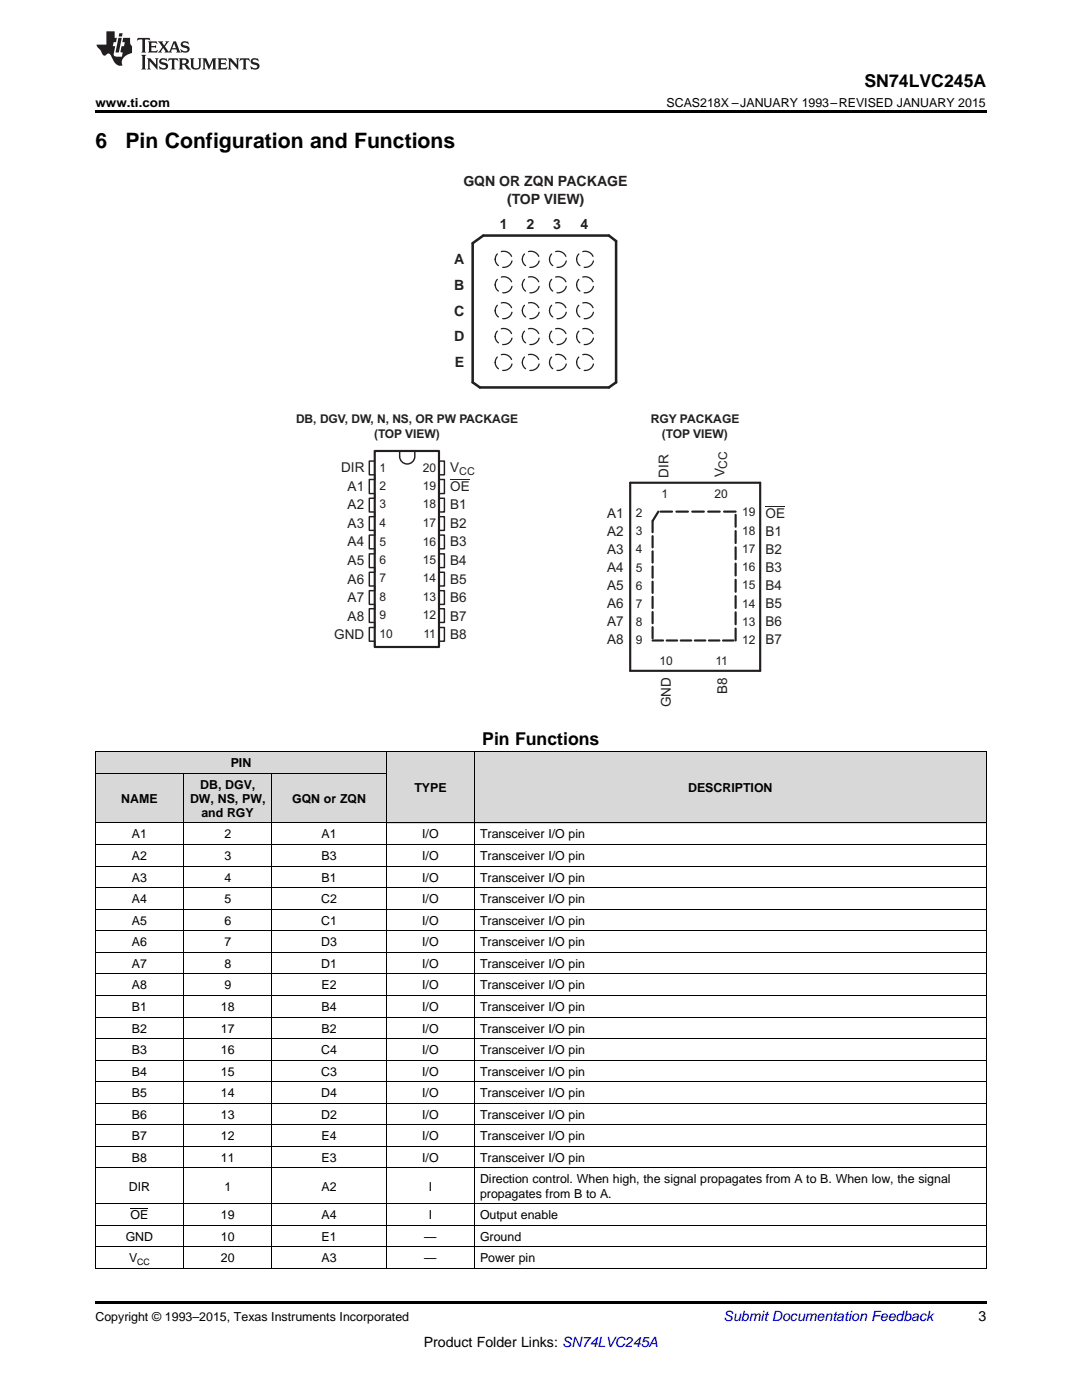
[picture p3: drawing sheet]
<svg xmlns="http://www.w3.org/2000/svg" width="216mm" height="279mm" viewBox="0 0 216 279" stroke-linecap="round" stroke-linejoin="round" font-family="sans-serif">
<g fill="#d8d8d8">
<path d="M19 154.3h17.7v10h-17.7z"/>
<path d="M36.7 154.3h17.6v10h-17.6z"/>
<path d="M54.3 154.3h22.8v10h-22.8z"/>
<path d="M77.1 150h17.6v14.3h-17.6z"/>
<path d="M94.7 150h102.1v14.3h-102.1z"/>
<path d="M19 150h17.7v4.3h-17.7z"/>
<path d="M36.7 150h17.6v4.3h-17.6z"/>
<path d="M54.3 150h22.8v4.3h-22.8z"/>
</g>
<path d="M19 22h177.8v.5h-177.8zM19 259.7h177.8v.5h-177.8z" fill="#000"/>
<g fill="none" stroke="#000" stroke-width=".2">
<path d="M19 154.3h58.1M19 150h177.8M19.1 150v103.2M36.6 154.3v98.9M54.2 154.3v98.9M77.1 150v103.2M94.7 150v103.2M196.8 150v103.2M19 177.1h177.8M19 172.8h177.8M19 168.5h177.8M19 164.2h177.8"/>
<path d="M19 198.7h177.8M19 194.4h177.8M19 190.1h177.8M19 185.8h177.8M19 181.5h177.8M19 215.9h177.8M19 211.6h177.8M19 207.3h177.8M19 203h177.8M19 233.1h177.8M19 228.8h177.8M19 224.5h177.8"/>
<path d="M19 220.2h177.8M19 253.1h177.8M19 248.8h177.8M19 244.5h177.8M19 240.2h177.8"/>
</g>
<path d="M74.8 92h-1.1v2.8h1.1v.9h-1.1v2.8h1.1v.9h-1.1v2.8h1.1v.9h-1.1v2.8h1.1v.9h-1.1v2.7h1.1v1h-1.1v2.8h1.1v.9h-1.1v2.7h1.1v1h-1.1v2.7h1.1v1M79.7 89.9v1.2a1.51 1.51 0 0 0 1.6 1.5 1.51 1.51 0 0 0 1.5-1.5v-1.2M87.6 92h1.1v2.8h-1.1v.9h1.1v2.8h-1.1v.9h1.1v2.8h-1.1v.9h1.1v2.8h-1.1v.9h1.1v2.7h-1.1v1h1.1v2.8h-1.1v.9h1.1v2.7h-1.1v1h1.1v2.7h-1.1v1M74.8 121.5h-1.1v2.7h1.1v1h-1.1v2.8h1.1v.9M87.6 121.5h1.1v2.7h-1.1v1h1.1v2.8h-1.1v.9" fill="none" stroke="#231f20" stroke-width=".29"/>
<path d="M74.8 90h12.8v39.1h-12.8zM125.7 96.3h26v37.6h-26z" fill="none" stroke="#231f20" stroke-width=".43"/>
<path d="M89.8 95.7h3.9M152.8 101.1h3.9" fill="none" stroke="#231f20" stroke-width=".2"/>
<path d="M130.2 104v23.8M131.4 102.1l-1.2 1.9" fill="none" stroke="#231f20" stroke-width=".43" stroke-dasharray="2.2 .8"/>
<path d="M130.2 127.8h16.6" fill="none" stroke="#231f20" stroke-width=".43" stroke-dasharray="2.1 .7"/>
<path d="M146.8 127.8v-25.7" fill="none" stroke="#231f20" stroke-width=".43" stroke-dasharray="2.4 .9"/>
<path d="M146.8 102.1h-15.4" fill="none" stroke="#231f20" stroke-width=".43" stroke-dasharray="2.3 .9"/>
<path d="M94.3 48.5l2.1-1.5h25.1l1.4 1.1v28.2l-1.4 1h-25.7l-1.5-1z" fill="none" stroke="#231f20" stroke-width=".51"/>
<g fill="none" stroke="#231f20" stroke-width=".25" stroke-dasharray="2.5 .9" stroke-dashoffset="1.3">
<path d="M98.8 51.8a1.65 1.65 0 0 1 1.7-1.7 1.65 1.65 0 0 1 1.6 1.8 1.65 1.65 0 0 1-1.9 1.4l-.6-.2-.5-.4-.3-.9M98.8 56.8a1.65 1.65 0 0 1 1.7-1.7 1.65 1.65 0 0 1 1.6 1.9 1.65 1.65 0 0 1-1.9 1.4l-.6-.2-.5-.5-.3-.9M104.2 51.8a1.65 1.65 0 0 1 1.7-1.7 1.65 1.65 0 0 1 1.6 1.8 1.65 1.65 0 0 1-1.9 1.4l-.6-.2-.5-.4-.3-.9M104.2 56.8a1.65 1.65 0 0 1 1.7-1.7 1.65 1.65 0 0 1 1.6 1.9 1.65 1.65 0 0 1-1.9 1.4l-.6-.2-.5-.5-.3-.9M109.6 51.8a1.65 1.65 0 0 1 1.8-1.7 1.65 1.65 0 0 1 1.5 1.8 1.65 1.65 0 0 1-1.9 1.4l-.6-.2-.5-.4-.3-.9M109.6 56.8a1.65 1.65 0 0 1 1.8-1.7 1.65 1.65 0 0 1 1.5 1.9 1.65 1.65 0 0 1-1.9 1.4l-.6-.2-.5-.5-.3-.9M115.1 51.8a1.65 1.65 0 0 1 1.7-1.7 1.65 1.65 0 0 1 1.6 1.8 1.65 1.65 0 0 1-2 1.4l-.6-.2-.5-.4-.2-.9M115.1 56.8a1.65 1.65 0 0 1 1.7-1.7 1.65 1.65 0 0 1 1.6 1.9 1.65 1.65 0 0 1-2 1.4l-.6-.2-.5-.5-.2-.9M98.8 72.3a1.65 1.65 0 0 1 1.7-1.7 1.65 1.65 0 0 1 1.6 1.9 1.65 1.65 0 0 1-1.9 1.4l-.6-.2-.5-.5-.3-.9M98.8 62a1.65 1.65 0 0 1 1.7-1.7 1.65 1.65 0 0 1 1.6 1.8 1.65 1.65 0 0 1-1.9 1.5l-.6-.3-.5-.4-.3-.9M98.8 67.2a1.65 1.65 0 0 1 1.7-1.7 1.65 1.65 0 0 1 1.6 1.8 1.65 1.65 0 0 1-1.9 1.4l-.6-.2-.5-.4-.3-.9M104.2 72.3a1.65 1.65 0 0 1 1.7-1.7 1.65 1.65 0 0 1 1.6 1.9 1.65 1.65 0 0 1-1.9 1.4l-.6-.2-.5-.5-.3-.9"/>
<path d="M104.2 67.2a1.65 1.65 0 0 1 1.7-1.7 1.65 1.65 0 0 1 1.6 1.8 1.65 1.65 0 0 1-1.9 1.4l-.6-.2-.5-.4-.3-.9M104.2 62a1.65 1.65 0 0 1 1.7-1.7 1.65 1.65 0 0 1 1.6 1.8 1.65 1.65 0 0 1-1.9 1.5l-.6-.3-.5-.4-.3-.9M109.6 67.2a1.65 1.65 0 0 1 1.8-1.7 1.65 1.65 0 0 1 1.5 1.8 1.65 1.65 0 0 1-1.9 1.4l-.6-.2-.5-.4-.3-.9M109.6 62a1.65 1.65 0 0 1 1.8-1.7 1.65 1.65 0 0 1 1.5 1.8 1.65 1.65 0 0 1-1.9 1.5l-.6-.3-.5-.4-.3-.9M109.6 72.3a1.65 1.65 0 0 1 1.8-1.7 1.65 1.65 0 0 1 1.5 1.9 1.65 1.65 0 0 1-1.9 1.4l-.6-.2-.5-.5-.3-.9M115.1 67.2a1.65 1.65 0 0 1 1.7-1.7 1.65 1.65 0 0 1 1.6 1.8 1.65 1.65 0 0 1-2 1.4l-.6-.2-.5-.4-.2-.9M115.1 62a1.65 1.65 0 0 1 1.7-1.7 1.65 1.65 0 0 1 1.6 1.8 1.65 1.65 0 0 1-2 1.5l-.6-.3-.5-.4-.2-.9M115.1 72.3a1.65 1.65 0 0 1 1.7-1.7 1.65 1.65 0 0 1 1.6 1.9 1.65 1.65 0 0 1-2 1.4l-.6-.2-.5-.5-.2-.9"/>
</g>
<g fill="#231f20">
<path d="M27.5 7.6l-.1 .5 .4-.2h.6v.1v2.1l-.2 .4h1l-.3-.4v-2.1l.1-.1h.5l.5 .2-.2-.5zM29.5 8.3l.2 .3v1.5l-.2 .4h1.8l.2-.6a1.04 1.04 0 0 1-1.3 .2v-.7h.6l.3 .2v-.6l-.3 .2h-.6v-.6l.8-.1 .4 .3-.2-.5zM31.5 8.3l.9 1.1-.9 1.1h.8l-.2-.2 .5-.7 .4 .7-.2 .2h1.5l-.1-.2 .1-.4h.9l.1 .4-.2 .2h1l-.3-.3-.7-1.9h-.5l-.9 2-.8-1 .9-1h-.8l.1 .3-.3 .5-.4-.6 .2-.2zM34.7 8.6l.4 1h-.7zM36.3 8.4a.63 .63 0 0 0-.2 .7 .63 .63 0 0 0 .6 .4l.6 .2 .1 .2a.75 .75 0 0 1-.7 .4 .75 .75 0 0 1-.6-.5l.1 .7 .1-.1a1.11 1.11 0 0 0 1.5-.6 1.13 1.13 0 0 0-1.2-.8l-.1-.4a1.04 1.04 0 0 1 1.2 .2l-.2-.5-.1 .1-.5-.2zM28.2 10.9l.2 .4v2.2l-.2 .4h1l-.3-.4v-2.2l.3-.4zM29.3 11.6l.3 .4v1.5l-.3 .4h.8l-.2-.4v-1.3l1.5 1.7v-1.9l.2-.4h-.7l.2 .4v.9l-1.1-1.3zM32 11.8a.62 .62 0 0 0-.2 .7 .62 .62 0 0 0 .6 .4l.6 .1 .1 .3a.76 .76 0 0 1-.7 .3 .76 .76 0 0 1-.6-.4l.1 .7 .1-.1a1.11 1.11 0 0 0 1.5-.6 1.13 1.13 0 0 0-1.2-.8l-.1-.4a1.04 1.04 0 0 1 1.2 .2l-.2-.6-.1 .1-.5-.1zM33.7 11.6l-.2 .6a.61 .61 0 0 1 .8-.3v1.6l-.2 .4h.9l-.2-.4v-1.6a.63 .63 0 0 1 .8 .3l-.2-.6zM35.6 11.6l.3 .4v1.5l-.3 .4h1l-.2-.2v-.8l.5 .2a.76 .76 0 0 0 1.2 .7l-1-1a.58 .58 0 0 0 .6-.5 .58 .58 0 0 0-.5-.6zM36.4 11.9h.1a.45 .45 0 0 1 .5 .1 .45 .45 0 0 1 .1 .5l-.7 .2zM37.9 11.6l.2 .2a2.17 2.17 0 0 0 .3 1.9 .99 .99 0 0 0 1.6-.6v-1.1l.2-.4h-.7l.2 .2a1.92 1.92 0 0 1-.2 1.8 .6 .6 0 0 1-.9-.5v-1.1l.2-.4zM40.4 11.6l.2 .4v1.5l-.2 .4h.7l-.2-.4v-1.4l.8 1.8 .8-1.8v1.4l-.2 .4h.9l-.2-.4v-1.5l.2-.4h-.8l-.6 1.5-.6-1.5zM43.4 11.6l.2 .4v1.5l-.2 .4h1.8l.2-.6a1.04 1.04 0 0 1-1.3 .1v-.6h.5l.4 .2v-.6l-.4 .2h-.5v-.7h.8l.3 .3-.1-.6zM45.5 11.6l.2 .4v1.5l-.2 .4h.7l-.2-.4v-1.3l1.5 1.7v-1.9l.2-.4h-.7l.2 .4v.9l-1.1-1.3zM47.9 11.6l-.1 .6a.61 .61 0 0 1 .8-.3v1.6l-.3 .4h1l-.3-.4 .1-1.6a.63 .63 0 0 1 .7 .3l-.1-.6zM50.2 11.8a.62 .62 0 0 0-.2 .7 .62 .62 0 0 0 .6 .4l.6 .1 .2 .3a.76 .76 0 0 1-.8 .3 .76 .76 0 0 1-.6-.4l.1 .7 .2-.1a1.11 1.11 0 0 0 1.5-.6 1.13 1.13 0 0 0-1.3-.8l-.1-.4a1.04 1.04 0 0 1 1.2 .2l-.1-.6-.2 .1-.5-.1z"/>
<path d="M21.2 6.3v2.6h-1.9l.1 .4 .7 .9a.91 .91 0 0 0 1 .8 .56 .56 0 0 1 .5-.3 .56 .56 0 0 1 .5 .3l.4 .8a1.53 1.53 0 0 0 1.9 1.2 1.54 1.54 0 0 1 1-2.1l.9-.3v-1.4a1.52 1.52 0 0 1-.3-1.6h-1.4l-.2 .8h.5l-.2 .8h-.4l-.2 1v.2l.4 .1-.2 .8a1.93 1.93 0 0 1-1.6-.3l.3-1.8h-.5l.2-.8h.4l.2-.8h-.4v-1.3zM23.6 7.6l-.6 2.9h.7l.6-2.9zM23.8 6.6l-.1 .7h.6l.2-.7z"/>
</g>
<path d="M26 241.2h3.6" fill="none" stroke="#000" stroke-width=".2"/>
<g font-size="4.2">
<text x="19" y="29.6">6</text>
<text x="25" y="29.6">Pin Configuration and Functions</text>
</g>
<g font-size="3.5">
<text x="172.5" y="17.3">SN74LVC245A</text>
<text x="96.2" y="148.8">Pin Functions</text>
</g>
<g font-size="2.8" fill="#231f20">
<text x="92.5" y="37.1">GQN OR ZQN PACKAGE</text>
<text x="101.2" y="40.7">(TOP VIEW)</text>
<text x="99.7" y="45.7">1</text>
<text x="105.1" y="45.7">2</text>
<text x="110.4" y="45.7">3</text>
<text x="115.8" y="45.7">4</text>
<text x="90.6" y="52.7">A</text>
<text x="90.6" y="57.8">B</text>
<text x="90.6" y="63">C</text>
<text x="90.6" y="68.1">D</text>
<text x="90.8" y="73.3">E</text>
</g>
<text font-size="2.8" fill="#0000c8" x="144.4" y="263.6">Submit Documentation Feedback</text>
<g font-size="2.8">
<text x="195.3" y="263.6">3</text>
<text x="84.6" y="268.9">Product Folder Links: SN74LVC245A</text>
</g>
<g font-size="2.7" fill="#231f20">
<text x="68.1" y="94.2">DIR</text>
<text x="89.8" y="94.2">V</text>
<text x="133.4" y="95.3" transform="rotate(-90 133.4 95.3)">DIR</text>
<text x="144.6" y="95.2" transform="rotate(-90 144.6 95.2)">V</text>
<text x="69.4" y="97.9">A1</text>
<text x="69.4" y="101.6">A2</text>
<text x="89.8" y="97.9">OE</text>
<text x="89.8" y="101.6">B1</text>
<text x="69.4" y="105.3">A3</text>
<text x="89.8" y="105.3">B2</text>
<text x="121.1" y="103.3">A1</text>
<text x="121.1" y="106.9">A2</text>
<text x="152.8" y="106.9">B1</text>
<text x="152.8" y="103.3">OE</text>
<text x="69.4" y="109">A4</text>
<text x="69.4" y="112.8">A5</text>
<text x="89.8" y="109">B3</text>
<text x="89.8" y="112.8">B4</text>
<text x="121.1" y="110.5">A3</text>
<text x="152.8" y="110.5">B2</text>
<text x="69.4" y="116.5">A6</text>
<text x="89.8" y="116.5">B5</text>
<text x="121.1" y="114.1">A4</text>
<text x="121.1" y="117.8">A5</text>
<text x="152.8" y="114.1">B3</text>
<text x="152.8" y="117.8">B4</text>
<text x="69.4" y="120.2">A7</text>
<text x="69.4" y="123.9">A8</text>
<text x="89.8" y="120.2">B6</text>
<text x="89.8" y="123.9">B7</text>
<text x="121.1" y="121.4">A6</text>
<text x="121.1" y="125">A7</text>
<text x="152.8" y="121.4">B5</text>
<text x="152.8" y="125">B6</text>
<text x="66.7" y="127.6">GND</text>
<text x="89.8" y="127.6">B8</text>
<text x="121.1" y="128.6">A8</text>
<text x="152.8" y="128.6">B7</text>
<text x="133.9" y="141.2" transform="rotate(-90 133.9 141.2)">GND</text>
<text x="145.1" y="138.4" transform="rotate(-90 145.1 138.4)">B8</text>
</g>
<g font-size="2.5">
<text x="19" y="21.4">www.ti.com</text>
<text x="133" y="21.4">SCAS218X –JANUARY 1993–REVISED JANUARY 2015</text>
<text x="46" y="153.1">PIN</text>
<text x="24.2" y="160.2">NAME</text>
<text x="37.9" y="160.2">DW, NS, PW,</text>
<text x="39.9" y="157.4">DB, DGV,</text>
<text x="58.3" y="160.2">GQN or ZQN</text>
<text x="82.7" y="158">TYPE</text>
<text x="137.3" y="158">DESCRIPTION</text>
<text x="26.3" y="167.3">A1</text>
<text x="40.2" y="163">and RGY</text>
<text x="44.8" y="167.3">2</text>
<text x="64.2" y="167.3">A1</text>
<text x="84.2" y="167.3">I/O</text>
<text x="95.8" y="167.3">Transceiver I/O pin</text>
<text x="26.3" y="171.6">A2</text>
<text x="44.8" y="171.6">3</text>
<text x="64.2" y="171.6">B3</text>
<text x="84.2" y="171.6">I/O</text>
<text x="95.8" y="171.6">Transceiver I/O pin</text>
<text x="26.3" y="175.9">A3</text>
<text x="44.8" y="175.9">4</text>
<text x="64.2" y="175.9">B1</text>
<text x="84.2" y="175.9">I/O</text>
<text x="95.8" y="175.9">Transceiver I/O pin</text>
<text x="26.3" y="180.2">A4</text>
<text x="26.3" y="184.5">A5</text>
<text x="44.8" y="180.2">5</text>
<text x="44.8" y="184.5">6</text>
<text x="64.1" y="180.2">C2</text>
<text x="64.1" y="184.5">C1</text>
<text x="84.2" y="180.2">I/O</text>
<text x="84.2" y="184.5">I/O</text>
<text x="95.8" y="180.2">Transceiver I/O pin</text>
<text x="95.8" y="184.5">Transceiver I/O pin</text>
<text x="26.3" y="188.8">A6</text>
<text x="44.8" y="188.8">7</text>
<text x="64.1" y="188.8">D3</text>
<text x="84.2" y="188.8">I/O</text>
<text x="95.8" y="188.8">Transceiver I/O pin</text>
<text x="26.3" y="193.1">A7</text>
<text x="26.3" y="197.4">A8</text>
<text x="44.8" y="193.1">8</text>
<text x="44.8" y="197.4">9</text>
<text x="64.1" y="193.1">D1</text>
<text x="64.2" y="197.4">E2</text>
<text x="84.2" y="193.1">I/O</text>
<text x="84.2" y="197.4">I/O</text>
<text x="95.8" y="193.1">Transceiver I/O pin</text>
<text x="95.8" y="197.4">Transceiver I/O pin</text>
<text x="26.3" y="201.8">B1</text>
<text x="44.1" y="201.8">18</text>
<text x="64.2" y="201.8">B4</text>
<text x="84.2" y="201.8">I/O</text>
<text x="95.8" y="201.8">Transceiver I/O pin</text>
<text x="26.3" y="206.1">B2</text>
<text x="44.1" y="206.1">17</text>
<text x="64.2" y="206.1">B2</text>
<text x="84.2" y="206.1">I/O</text>
<text x="95.8" y="206.1">Transceiver I/O pin</text>
<text x="26.3" y="210.4">B3</text>
<text x="26.3" y="214.7">B4</text>
<text x="44.1" y="210.4">16</text>
<text x="44.1" y="214.7">15</text>
<text x="64.1" y="210.4">C4</text>
<text x="64.1" y="214.7">C3</text>
<text x="84.2" y="210.4">I/O</text>
<text x="84.2" y="214.7">I/O</text>
<text x="95.8" y="210.4">Transceiver I/O pin</text>
<text x="95.8" y="214.7">Transceiver I/O pin</text>
<text x="26.3" y="219">B5</text>
<text x="44.1" y="219">14</text>
<text x="64.1" y="219">D4</text>
<text x="84.2" y="219">I/O</text>
<text x="95.8" y="219">Transceiver I/O pin</text>
<text x="26.3" y="223.3">B6</text>
<text x="26.3" y="227.6">B7</text>
<text x="44.1" y="223.3">13</text>
<text x="44.1" y="227.6">12</text>
<text x="64.1" y="223.3">D2</text>
<text x="64.2" y="227.6">E4</text>
<text x="84.2" y="223.3">I/O</text>
<text x="84.2" y="227.6">I/O</text>
<text x="95.8" y="223.3">Transceiver I/O pin</text>
<text x="95.8" y="227.6">Transceiver I/O pin</text>
<text x="26.3" y="231.9">B8</text>
<text x="44.1" y="231.9">11</text>
<text x="64.2" y="231.9">E3</text>
<text x="84.2" y="231.9">I/O</text>
<text x="95.8" y="231.9">Transceiver I/O pin</text>
<text x="25.7" y="237.6">DIR</text>
<text x="44.8" y="237.6">1</text>
<text x="64.2" y="237.6">A2</text>
<text x="85.5" y="237.6">I</text>
<text x="95.8" y="236.2">Direction control. When high, the signal propagates from A to B. When low, the signal</text>
<text x="95.8" y="239">propagates from B to A.</text>
<text x="26" y="243.3">OE</text>
<text x="44.1" y="243.3">19</text>
<text x="64.2" y="243.3">A4</text>
<text x="85.5" y="243.3">I</text>
<text x="95.8" y="243.3">Output enable</text>
<text x="25.1" y="247.6">GND</text>
<text x="25.8" y="251.9">V</text>
<text x="44.1" y="247.6">10</text>
<text x="44.1" y="251.9">20</text>
<text x="64.2" y="247.6">E1</text>
<text x="64.2" y="251.9">A3</text>
<text x="84.7" y="247.6">—</text>
<text x="84.7" y="251.9">—</text>
<text x="95.8" y="247.6">Ground</text>
<text x="95.8" y="251.9">Power pin</text>
<text x="19" y="263.6">Copyright © 1993–2015, Texas Instruments Incorporated</text>
</g>
<g font-size="2.4" fill="#231f20">
<text x="59.1" y="84.4">DB, DGV, DW, N, NS, OR PW PACKAGE</text>
<text x="74.6" y="87.4">(TOP VIEW)</text>
<text x="129.9" y="84.4">RGY PACKAGE</text>
<text x="132.1" y="87.4">(TOP VIEW)</text>
<text x="75.7" y="94.1">1</text>
<text x="84.4" y="94.1">20</text>
<text x="145.1" y="93.5" transform="rotate(-90 145.1 93.5)">CC</text>
<text x="75.7" y="97.8">2</text>
<text x="75.7" y="101.5">3</text>
<text x="84.4" y="97.8">19</text>
<text x="84.4" y="101.5">18</text>
<text x="132" y="99.4">1</text>
<text x="142.6" y="99.4">20</text>
<text x="75.7" y="105.2">4</text>
<text x="84.4" y="105.2">17</text>
<text x="126.9" y="103.1">2</text>
<text x="126.9" y="106.8">3</text>
<text x="148.1" y="103">19</text>
<text x="148.1" y="106.7">18</text>
<text x="75.7" y="108.9">5</text>
<text x="75.7" y="112.6">6</text>
<text x="84.4" y="108.9">16</text>
<text x="84.4" y="112.6">15</text>
<text x="126.9" y="110.4">4</text>
<text x="148.1" y="110.3">17</text>
<text x="148.1" y="114">16</text>
<text x="75.7" y="116.2">7</text>
<text x="75.7" y="119.9">8</text>
<text x="84.4" y="116.2">14</text>
<text x="84.4" y="119.9">13</text>
<text x="126.9" y="114.1">5</text>
<text x="126.9" y="117.7">6</text>
<text x="148.1" y="117.6">15</text>
<text x="75.7" y="123.6">9</text>
<text x="84.4" y="123.6">12</text>
<text x="126.9" y="121.3">7</text>
<text x="126.9" y="124.9">8</text>
<text x="148.1" y="121.3">14</text>
<text x="148.1" y="124.9">13</text>
<text x="75.7" y="127.2">10</text>
<text x="84.5" y="127.2">11</text>
<text x="126.9" y="128.6">9</text>
<text x="148.1" y="128.5">12</text>
<text x="131.6" y="132.8">10</text>
<text x="142.8" y="132.8">11</text>
</g>
<text font-size="2.2" fill="#231f20" x="91.6" y="94.8">CC</text>
<text font-size="1.8" x="27.4" y="252.4">CC</text>
</svg>
